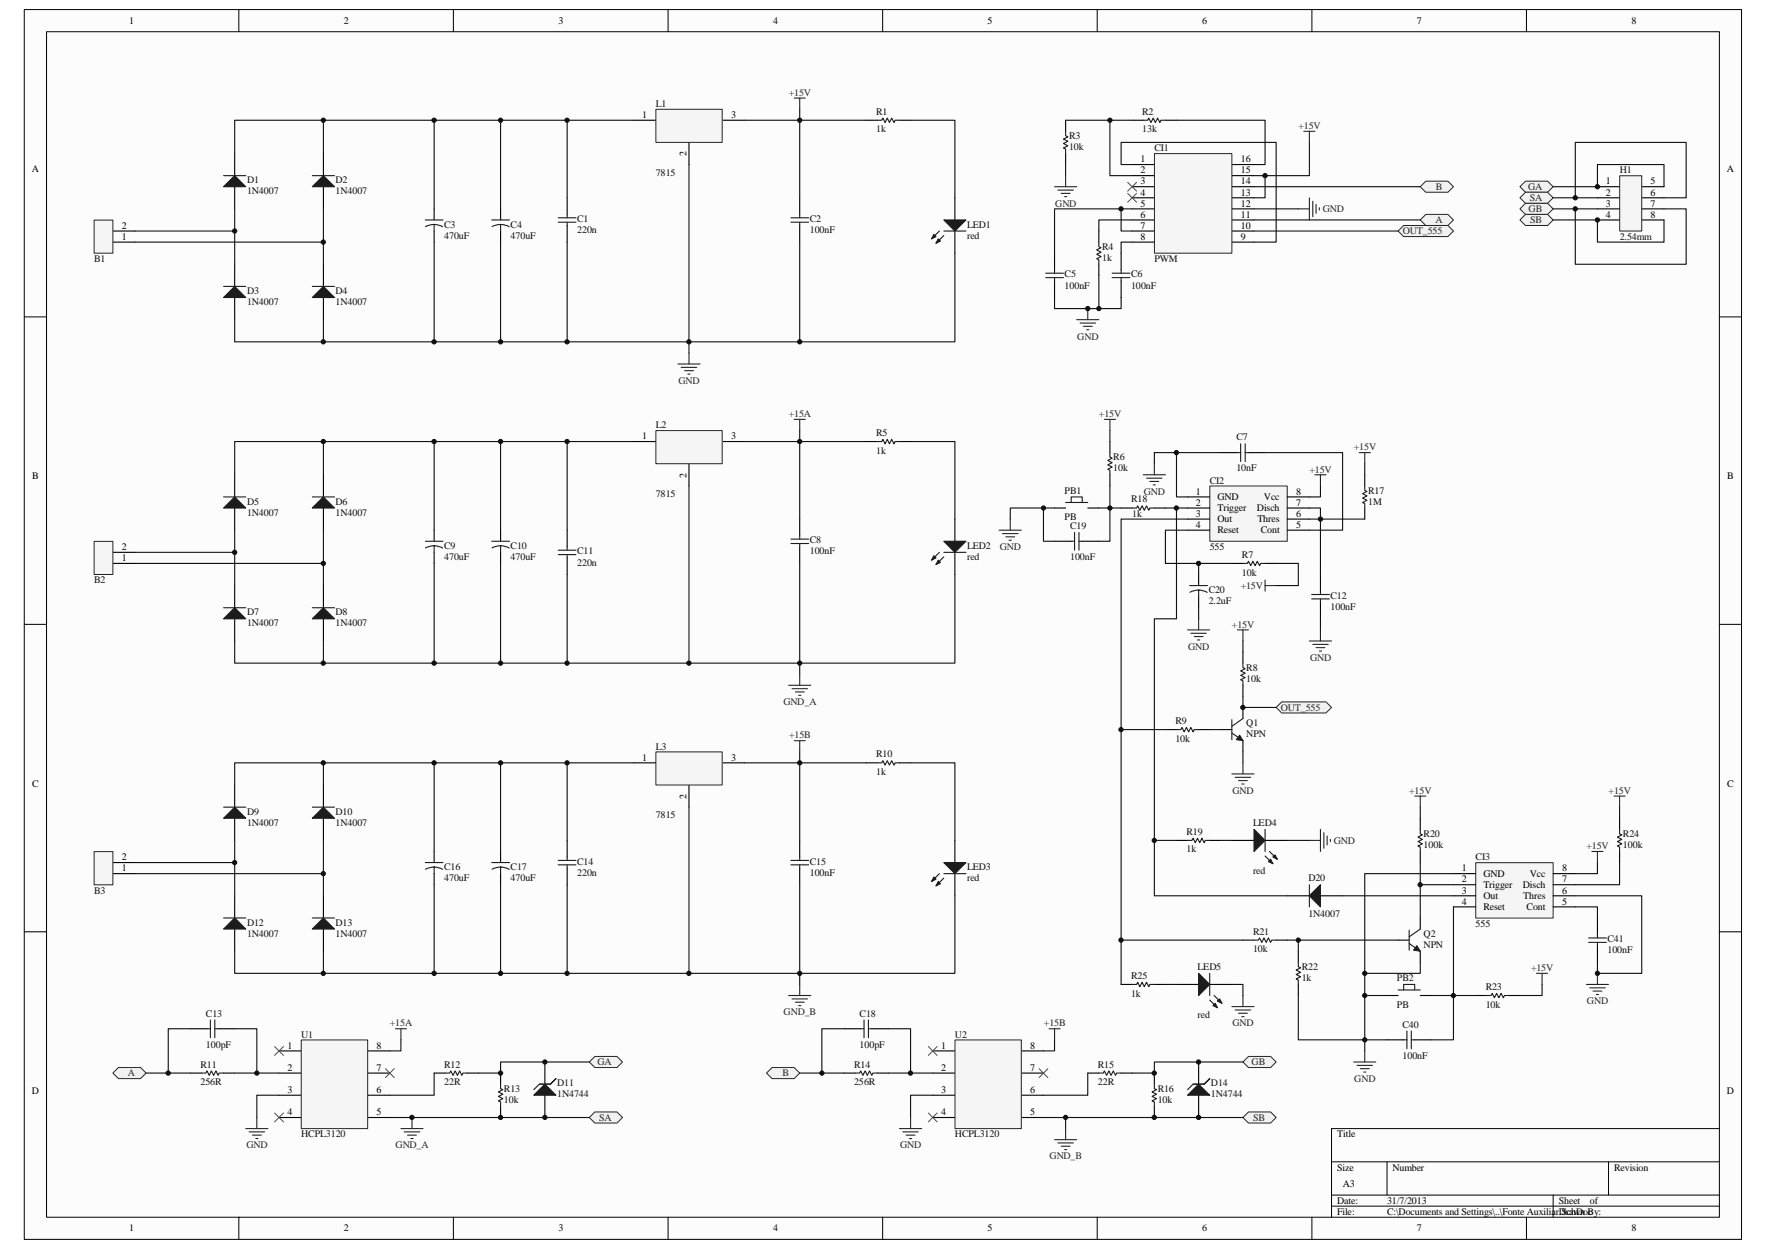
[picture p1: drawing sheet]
<svg xmlns="http://www.w3.org/2000/svg" width="297mm" height="210mm" viewBox="0 0 297 210" stroke-linecap="round" stroke-linejoin="round" font-family="sans-serif">
<path d="M4.1 1.6h288.8v206.8h-288.8z" fill="#fcfcfc"/>
<path d="M4.1 1.6h288.8v206.8h-288.8z" fill="none" stroke="#000" stroke-width=".17"/>
<path d="M7.8 5.4h281.4v199.2h-281.4z" fill="#fcfcfc"/>
<g fill="none" stroke="#000" stroke-width=".17">
<path d="M7.8 5.3h281.4v199.3h-281.4zM40.2 1.6v3.7M76.3 1.6v3.7M112.4 1.6v3.7M148.5 1.6v3.7M184.5 1.6v3.7M220.7 1.6v3.7M256.7 1.6v3.7M4.1 53.3h3.7M289.2 53.3h3.7M4.1 105h3.7M289.2 105h3.7"/>
<path d="M4.1 156.7h3.7M289.2 156.7h3.7M224 195.3h65.2M233.3 195.3v5.6M270.5 195.3v5.6M289.2 189.7h-65.2v14.9M40.2 204.6v3.8M76.3 204.6v3.8M112.4 204.6v3.8M148.5 204.6v3.8M184.5 204.6v3.8M220.7 204.6v3.8"/>
<path d="M224 200.9h65.2M224 202.8h65.2M256.7 204.6v3.8M261.2 200.9v3.7"/>
</g>
<g fill="none" stroke="#000" stroke-width=".19">
<path d="M19 38.8h3.7M39.5 25.8v3.7M39.5 31.4v3.7M54.4 25.8v3.7M54.4 31.4v3.7M19 40.7h3.7M39.5 44.4v3.8M39.5 50v3.7M54.4 44.4v3.8M54.4 50v3.7M39.5 79.8v3.7M54.4 79.8v3.7"/>
<path d="M39.5 85.4v3.7M39.5 98.4v3.8M54.4 85.4v3.7M54.4 98.4v3.8M39.5 104v3.8M54.4 104v3.8M39.5 132v3.7M39.5 137.6v3.7M54.4 132v3.7M54.4 137.6v3.7M39.5 150.6v3.7M39.5 156.2v3.7"/>
<path d="M54.4 150.6v3.7M54.4 156.2v3.7"/>
</g>
<g fill="#1c1c1c" stroke="#1c1c1c" stroke-width=".19">
<path d="M37.6 31.4l1.9-1.9 1.8 1.9z"/>
<path d="M52.5 31.4l1.9-1.9 1.9 1.9z"/>
<path d="M37.6 50l1.9-1.8 1.8 1.8z"/>
<path d="M54.4 48.2l1.9 1.8h-3.8z"/>
<path d="M37.6 85.4l1.9-1.9 1.8 1.9z"/>
<path d="M52.5 85.4l1.9-1.9 1.9 1.9z"/>
<path d="M37.6 104l1.9-1.8 1.8 1.8z"/>
<path d="M52.5 104l1.9-1.8 1.9 1.8z"/>
<path d="M37.6 137.6l1.9-1.9 1.8 1.9z"/>
<path d="M52.5 137.6l1.9-1.9 1.9 1.9z"/>
<path d="M37.6 156.2l1.9-1.9 1.8 1.9z"/>
<path d="M52.5 156.2l1.9-1.9 1.9 1.9z"/>
</g>
<path d="M37.6 29.5h3.7M52.5 29.5h3.8M37.6 48.2h3.7M52.5 48.2h3.8M37.6 83.5h3.7M52.5 83.5h3.8M37.6 102.2h3.7M52.5 102.2h3.8M37.6 135.7h3.7M52.5 135.7h3.8M37.6 154.3h3.7M52.5 154.3h3.8" fill="none" stroke="#1c1c1c" stroke-width=".19"/>
<path d="M15.9 37h3.1v5.6h-3.1z" fill="#f5f5f5"/>
<path d="M15.8 37h3.2v5.6h-3.2z" fill="none" stroke="#262626" stroke-width=".17"/>
<path d="M19 94.7h3.7M19 92.9h3.7" fill="none" stroke="#000" stroke-width=".19"/>
<path d="M15.9 91h3.1v5.6h-3.1z" fill="#f5f5f5"/>
<path d="M15.8 91h3.2v5.6h-3.2z" fill="none" stroke="#262626" stroke-width=".17"/>
<path d="M19 146.9h3.7M19 145h3.7" fill="none" stroke="#000" stroke-width=".19"/>
<path d="M15.9 143.2h3.1v5.6h-3.1z" fill="#f5f5f5"/>
<path d="M15.8 143.2h3.2v5.6h-3.2z" fill="none" stroke="#262626" stroke-width=".17"/>
<g fill="none" stroke="#0e0e0e" stroke-width=".19">
<path d="M39.5 35.1v3.7h-16.8M39.5 25.8v-5.6h14.9v5.6M39.5 38.8v5.6M54.4 35.1v5.6h-31.7M39.5 53.7v3.8h14.9v-3.8M54.4 40.7v3.7M39.5 79.8v-5.6h14.9v5.6M22.7 92.9h16.8M22.7 94.7h31.7M39.5 89.1v9.3M54.4 89.1v9.3M39.5 107.8v3.7h14.9v-3.7"/>
<path d="M39.5 132v-3.8h14.9v3.8M39.5 141.3v3.7h-16.8M39.5 159.9v3.7h14.9v-3.7M39.5 145v5.6M54.4 141.3v5.6h-31.7M54.4 146.9v3.7"/>
</g>
<g fill="none" stroke="#000" stroke-width=".19">
<path d="M73 35.1v1.9M73 38.8v1.9M84.2 35.1v1.9M84.2 38.8v1.9M106.6 20.2h3.7M115.9 23.9v3.8M121.5 20.2h3.7M73 89.1v1.9M73 92.9v1.8M84.2 89.1v1.9M84.2 92.9v1.8M73 143.2v1.8"/>
<path d="M73 146.9v1.8M84.2 143.2v1.8M84.2 146.9v1.8"/>
</g>
<g fill="none" stroke="#1c1c1c" stroke-width=".19">
<path d="M71.5 37h3M71.6 38.1l.7-.3 .8-.1 .7 .1 .7 .3M73 37.7v1.1M82.7 37h3M82.8 38.1l.6-.3 .8-.1 .8 .1 .7 .3M84.2 37.7v1.1M71.5 91h3M71.6 92.1l.7-.2 .8-.1 .7 .1 .7 .2M73 91.8v1.1M82.7 91h3M82.8 92.1l.6-.2 .8-.1 .8 .1 .7 .2M84.2 91.8v1.1"/>
<path d="M71.5 145h3M71.6 146.1l.7-.2 .8-.1 .7 .1 .7 .3M73 145.8v1.1M82.7 145h3M82.8 146.1l.6-.2 .8-.1 .8 .1 .7 .3M84.2 145.8v1.1"/>
</g>
<path d="M110.3 18.4h11.2v5.5h-11.2z" fill="#f5f5f5"/>
<path d="M110.3 18.4h11.2v5.5h-11.2z" fill="none" stroke="#262626" stroke-width=".17"/>
<path d="M106.6 74.2h3.7M115.9 78v3.7M121.5 74.2h3.7" fill="none" stroke="#000" stroke-width=".19"/>
<path d="M110.3 72.4h11.2v5.6h-11.2z" fill="#f5f5f5"/>
<path d="M110.3 72.4h11.2v5.6h-11.2z" fill="none" stroke="#262626" stroke-width=".17"/>
<path d="M106.6 128.2h3.7M115.9 132v3.7M121.5 128.2h3.7" fill="none" stroke="#000" stroke-width=".19"/>
<path d="M110.3 126.4h11.2v5.6h-11.2z" fill="#f5f5f5"/>
<path d="M110.3 126.4h11.2v5.6h-11.2z" fill="none" stroke="#262626" stroke-width=".17"/>
<g fill="none" stroke="#0e0e0e" stroke-width=".19">
<path d="M54.4 20.2h18.6v14.9M73 20.2h11.2v14.9M84.2 20.2h11.2M106.6 20.2h-11.2v13.1M115.9 27.7v29.8h-61.5M125.2 20.2h9.3v13.1M153.2 20.2h7.4v13.1M73 40.7v16.8M84.2 40.7v16.8M95.4 40.7v16.8M160.6 42.6v14.9h-26.1M54.4 74.2h52.2"/>
<path d="M73 74.2v14.9M84.2 74.2v14.9M95.4 74.2v14.9M153.2 74.2h7.4v13.1M73 94.7v16.8M95.4 96.6v14.9M115.9 81.7v29.8h-31.7v-16.8M134.5 94.7v16.8h-18.6M54.4 111.5h29.8M54.4 128.2h18.6v15M73 128.2h11.2v15M84.2 128.2h11.2"/>
<path d="M106.6 128.2h-11.2v13.1M115.9 135.7v27.9h-61.5M125.2 128.2h9.3v13.1M153.2 128.2h7.4v13.1M73 148.7v14.9M84.2 148.7v14.9M95.4 148.7v14.9M134.5 148.7v14.9h-18.6"/>
</g>
<g fill="none" stroke="#000" stroke-width=".19">
<path d="M95.4 33.3v2.7M95.4 37.9v2.8M134.5 33.3v2.7M134.5 37.9v2.8M145.7 20.2h1.9M151.3 20.2h1.9M160.6 33.3v3.7M160.6 38.8v3.8M190.4 27.7h3.8M190.4 29.5h3.8M190.4 31.4h3.8M190.4 33.3h3.8"/>
<path d="M190.4 35.1h3.8M190.4 37h3.8M190.4 38.8h3.8M207.2 27.7h3.7M207.2 29.5h3.7M207.2 31.4h3.7M207.2 33.3h3.7M207.2 35.1h3.7M207.2 37h3.7M207.2 38.8h3.7M190.4 40.7h3.8M207.2 40.7h3.7"/>
<path d="M145.7 74.2h1.9M151.3 74.2h1.9M95.4 89.1v2.8M95.4 93.8v2.8M134.5 87.3v2.8M134.5 91.9v2.8M160.6 87.3v3.7M160.6 92.9v3.7M145.7 128.2h1.9M151.3 128.2h1.9M95.4 141.3v2.8M95.4 145.9v2.8"/>
<path d="M134.5 141.3v2.8M134.5 145.9v2.8M160.6 141.3v3.7M160.6 146.9v3.7"/>
</g>
<g fill="none" stroke="#1c1c1c" stroke-width=".19">
<path d="M93.9 37.4h3M93.9 36.6h3M95.4 36v.6M95.4 37.4v.5M133 37.4h3M133 36.6h3M134.5 36v.6M134.5 37.4v.5M147.6 20.2h.7l.2-.3 .4 .7 .3-.7 .4 .7 .4-.7 .4 .7 .2-.4h.7M158 38.8l-1.3 1.4M158.7 39.6l-1.3 1.3M158.7 38.8h3.8"/>
<path d="M147.6 74.2h.7l.2-.3 .4 .7 .3-.7 .4 .7 .4-.7 .4 .7 .2-.4h.7M93.9 93.2h3M93.9 92.5h3M95.4 91.9v.6M95.4 93.2v.6M133 91.4h3M133 90.6h3M134.5 90.1v.5M134.5 91.4v.5M158 92.9l-1.3 1.3M158.7 93.6l-1.3 1.3M158.7 92.9h3.8"/>
<path d="M147.6 128.2h.7l.2-.3 .4 .7 .3-.7 .4 .7 .4-.7 .4 .7 .2-.4h.7M93.9 145.4h3M93.9 144.7h3M95.4 144.1v.6M95.4 145.4v.5M133 145.4h3M133 144.7h3M134.5 144.1v.6M134.5 145.4v.5M158 146.9l-1.3 1.3M158.7 147.6l-1.3 1.3M158.7 146.9h3.8"/>
</g>
<g fill="#1c1c1c" stroke="#1c1c1c" stroke-width=".19">
<path d="M158.7 37h3.8l-1.9 1.8z"/>
<path d="M157.8 40.2l.4 .3-.8 .4z"/>
<path d="M157.1 39.4l.3 .4-.7 .4z"/>
<path d="M158.7 91h3.8l-1.9 1.9z"/>
<path d="M157.8 94.2l.4 .4-.8 .3z"/>
<path d="M157.1 93.4l.3 .4-.7 .4z"/>
<path d="M158.7 145h3.8l-1.9 1.9z"/>
<path d="M157.8 148.2l.4 .4-.8 .3z"/>
<path d="M157.1 147.4l.3 .4-.7 .4z"/>
</g>
<path d="M194.2 25.8h13v16.8h-13z" fill="#f5f5f5"/>
<path d="M194.2 25.8h13v16.8h-13z" fill="none" stroke="#262626" stroke-width=".17"/>
<path d="M203.5 81.7h13v9.3h-13z" fill="#f5f5f5"/>
<path d="M203.5 81.7h13v9.3h-13z" fill="none" stroke="#262626" stroke-width=".17"/>
<g fill="none" stroke="#000" stroke-width=".19">
<path d="M179.2 20.2v1.9M179.2 25.8v1.9M184.8 38.8v1.9M190.4 20.2h1.9M196 20.2h1.9M184.8 44.4v1.9M199.7 83.5h3.8M199.7 85.4h3.8M199.7 87.3h3.8M199.7 89.1h3.8M216.5 83.5h3.7M216.5 85.4h3.7"/>
<path d="M216.5 87.3h3.7M216.5 89.1h3.7"/>
</g>
<path d="M179.2 22.1v.7l.4 .2-.7 .4 .7 .3-.7 .4 .7 .4-.7 .4 .3 .2v.7M192.3 20.2h.7l.2-.3 .4 .7 .4-.7 .3 .7 .4-.7 .4 .7 .2-.4h.7M184.8 40.7v.8l.4 .1-.7 .4 .7 .4-.7 .4 .7 .3-.7 .4 .3 .2v.7" fill="none" stroke="#1c1c1c" stroke-width=".19"/>
<path d="M179.2 20.2h11.2M186.7 20.2v9.3h3.7M190.4 35.1h-1.8v3.7h1.8M190.4 37h-5.6v1.8M190.4 27.7h-1.8v-3.8h26v16.8h-3.7M197.9 20.2h14.9v7.5h-1.9M210.9 29.5h1.9v3.8h-1.9" fill="none" stroke="#0e0e0e" stroke-width=".19"/>
<g fill="#f0f0f0" stroke="#262626" stroke-width=".17">
<path d="M235.2 38.8l.9-.9h7.4l1 .9-1 1h-7.4z" fill-rule="evenodd"/>
<path d="M238.9 37l.9-1h3.7l1 1-1 .9h-3.7z" fill-rule="evenodd"/>
<path d="M238.9 31.4l.9-.9h3.7l1 .9-1 .9h-3.7z" fill-rule="evenodd"/>
</g>
<g fill="none" stroke="#000" stroke-width=".19">
<path d="M177.4 42.6v2.8M177.4 47.2v2.8M188.6 42.6v2.8M188.6 47.2v2.8M186.7 74.2v1.9M186.7 79.8v1.9M205.3 76.1h2.8M210 76.1h2.8M207.2 94.7h1.9M212.8 94.7h1.8M222.1 96.6v2.8M209.1 109.6v1.9"/>
<path d="M209.1 115.2v1.9M209.1 118.9v1.9M222.1 101.2v2.8M196 122.7h1.9M201.6 122.7h1.9M205.3 122.7h1.9M209.1 124.5v1.9"/>
</g>
<g fill="none" stroke="#1c1c1c" stroke-width=".19">
<path d="M175.9 46.7h3M175.9 45.9h3M177.4 45.4v.5M177.4 46.7v.5M187.1 45.9h3M187.1 46.7h3M188.6 45.4v.5M188.6 46.7v.5M186.7 76.1v.8l.4 .1-.8 .4 .8 .4-.8 .3 .8 .4-.8 .4 .4 .2v.7M208.1 76.1h.6M208.7 74.6v3M209.4 76.1h.6"/>
<path d="M209.4 74.6v3M209.1 94.7h.7l.2-.3 .4 .7 .3-.7 .4 .7 .4-.7 .4 .7 .1-.4h.8M220.6 99.9h3M222.1 99.4v.5M209.1 111.5v.7l.3 .2-.7 .4 .7 .4-.7 .3 .7 .4-.7 .4 .4 .2v.7M220.6 100.7h3M222.1 100.7v.5M197.9 122.7h.7l.2-.4 .4 .7 .4-.7 .3 .7 .4-.7 .4 .7 .2-.3h.7M207.2 123.2l1.9 1.3M207.2 121v3.4M209.1 120.8l-1.9 1.3"/>
</g>
<g fill="none" stroke="#0e0e0e" stroke-width=".19">
<path d="M134.5 18.4v1.8h11.2M179.2 27.7v1.8M188.6 35.1h-11.2v7.5M210.9 35.1h7.5M210.9 37h28M210.9 31.4h28M210.9 38.8h24.3M220.2 23.9v5.6h-7.4M134.5 40.7v16.8h-18.6v1.8M184.8 46.3v5.6h-7.4v-1.9M188.6 50v1.9h-3.8M190.4 40.7h-1.8v1.9"/>
<path d="M145.7 74.2h-11.2v13.1M186.7 72.4v1.8M194.2 78v-1.9h3.7v7.4h1.8M197.9 76.1h7.4M212.8 76.1h13v13h-5.6M199.7 89.1h-3.7v5.6h11.2M199.7 87.3h-11.1v35.4h7.4M220.2 85.4h1.9v1.9h-1.9M222.1 81.7v1.8h-1.9M209.1 107.8v1.8M222.1 104v1.9M203.5 122.7h1.8"/>
<path d="M209.1 126.4v1.8"/>
</g>
<g fill="none" stroke="#262626" stroke-width=".19">
<path d="M133.6 16.5h1.8M134.5 16.5v1.9M177.4 31.4h3.7M177.9 32h2.6M178.5 32.5h1.5M179.1 33.1h.3M179.2 29.5v1.9M218.4 35.1h1.8M219.3 22.1h1.9M220.2 22.1v1.8M220.2 33.3v3.7M220.8 33.8v2.6"/>
<path d="M221.4 34.4v1.5M221.9 34.9v.4M115.9 59.3v1.9M181.1 53.7h3.7M181.7 54.3h2.6M182.2 54.9h1.5M182.8 55.4h.4M183 51.9v1.8M114 61.2h3.7M114.6 61.8h2.6M115.1 62.3h1.5M115.7 62.9h.4"/>
<path d="M185.8 70.5h1.8M186.7 70.5v1.9M192.3 79.8h3.7M194.2 78v1.8M221.2 79.8h1.8M222.1 79.8v1.9M192.8 80.4h2.6M193.4 80.9h1.5M194 81.5h.3M208.1 105.9h1.9M209.1 105.9v1.9M220.2 107.8h3.8"/>
<path d="M220.8 108.3h2.6M221.4 108.9h1.4M221.9 109.5h.4M222.1 105.9v1.9M207.2 130.1h3.7M207.7 130.7h2.7M208.3 131.2h1.5M208.9 131.8h.4M209.1 128.2v1.9"/>
</g>
<path d="M189.7 30.6l1.5 1.5M189.7 32.5l1.5 1.5M191.2 30.6l-1.5 1.5M191.2 32.5l-1.5 1.5" fill="none" stroke="#4c4c4c" stroke-width=".17"/>
<path d="M208.5 123.6l.6 .9-1.2-.1z" fill="#1c1c1c" stroke="#1c1c1c" stroke-width=".17"/>
<path d="M214.6 118.9l1-.9h7.4l1 .9-1 1h-7.4z" fill-rule="evenodd" fill="#f0f0f0" stroke="#262626" stroke-width=".17"/>
<path d="M209.1 117.1v1.8h5.5M134.5 126.4v1.8h11.2M160.6 150.6v13h-26.1v1.9" fill="none" stroke="#0e0e0e" stroke-width=".19"/>
<g fill="none" stroke="#262626" stroke-width=".19">
<path d="M133.6 70.5h1.8M134.5 70.5v1.9M132.6 115.2h3.8M133.2 115.8h2.6M133.8 116.3h1.5M134.3 116.9h.4M134.5 113.3v1.9M133.6 124.5h1.8M134.5 124.5v1.9M132.6 167.4h3.8M133.2 167.9h2.6M133.8 168.5h1.5"/>
<path d="M134.3 169.1h.4M134.5 165.5v1.9"/>
</g>
<path d="M46.9 176.7h3.8M61.8 176.7h3.8M46.9 180.4h3.8M46.9 184.1h3.8M46.9 187.9h3.8M61.8 180.4h3.8M61.8 184.1h3.8M61.8 187.9h3.8" fill="none" stroke="#000" stroke-width=".19"/>
<path d="M50.7 174.9h11.1v14.8h-11.1z" fill="#f5f5f5"/>
<path d="M50.7 174.8h11.1v14.9h-11.1z" fill="none" stroke="#262626" stroke-width=".17"/>
<path d="M156.9 176.7h3.7M171.8 176.7h3.7M156.9 180.4h3.7M156.9 184.1h3.7M156.9 187.9h3.7M171.8 180.4h3.7M171.8 184.1h3.7M171.8 187.9h3.7" fill="none" stroke="#000" stroke-width=".19"/>
<path d="M160.7 174.9h11.1v14.8h-11.1z" fill="#f5f5f5"/>
<path d="M160.6 174.8h11.2v14.9h-11.2z" fill="none" stroke="#262626" stroke-width=".17"/>
<g fill="none" stroke="#000" stroke-width=".19">
<path d="M32 173h2.8M36.7 173h2.8M91.6 178.5v3.8M142 173h2.8M146.6 173h2.8M201.6 178.5v3.8M32 180.4h1.9M37.6 180.4h1.9M73 180.4h1.9M78.6 180.4h1.9M84.2 180.4v1.9M84.2 186v1.9"/>
<path d="M91.6 184.1v3.8M142 180.4h1.8M147.6 180.4h1.8M183 180.4h1.8M188.6 180.4h1.8M194.2 180.4v1.9M194.2 186v1.9M201.6 184.1v3.8"/>
</g>
<g fill="none" stroke="#1c1c1c" stroke-width=".19">
<path d="M34.8 173h.6M35.4 171.5v3M36.1 173h.6M36.1 171.5v3M144.8 173h.5M145.3 171.5v3M146.1 173h.5M146.1 171.5v3M33.9 180.4h.7l.2-.4 .4 .8 .4-.8 .3 .8 .4-.8 .4 .8 .2-.4h.7M74.9 180.4h.7l.2-.4 .4 .8 .4-.8 .3 .8 .4-.8 .4 .8 .2-.4h.7M84.2 182.3v.7l.4 .2-.8 .4 .8 .4-.8 .3 .8 .4-.8 .4 .4 .2v.7M90.7 182.3h1.9h-1.9l-.9 .9"/>
<path d="M93.5 181.3l-.9 1 .9-1M143.8 180.4h.8l.2-.4 .3 .8 .4-.8 .4 .8 .4-.8 .3 .8 .2-.4h.8M184.8 180.4h.8l.2-.4 .3 .8 .4-.8 .4 .8 .4-.8 .3 .8 .2-.4h.8M194.2 182.3v.7l.3 .2-.7 .4 .7 .4-.7 .3 .7 .4-.7 .4 .4 .2v.7M200.7 182.3h1.8h-1.8l-1 .9M203.5 181.3l-1 1 1-1"/>
</g>
<g fill="none" stroke="#0e0e0e" stroke-width=".19">
<path d="M134.5 72.4v1.8h-9.3M160.6 96.6v14.9h-26.1v1.8M32 173h-3.7v7.4h3.7M39.5 173h3.7v7.4M67.4 174.8v1.9h-1.8M142 173h-3.8v7.4h3.8M149.4 173h3.8v7.4M177.4 174.8v1.9h-1.9M39.5 180.4h7.4M46.9 184.1h-3.7v3.8M73 180.4v3.7h-7.4M149.4 180.4h7.5"/>
<path d="M156.9 184.1h-3.7v3.8M179.2 187.9v1.8M183 180.4v3.7h-7.5"/>
</g>
<g fill="none" stroke="#262626" stroke-width=".19">
<path d="M66.5 173h1.9M67.4 173v1.8M176.4 173h1.9M177.4 173v1.8M41.3 189.7h3.8M41.9 190.3h2.6M42.5 190.8h1.5M43 191.4h.4M43.2 187.9v1.8M67.4 189.7h3.8M68 190.3h2.6M68.6 190.8h1.4"/>
<path d="M69.1 191.4h.4M69.3 187.9v1.8M151.3 189.7h3.7M151.8 190.3h2.6M152.4 190.8h1.5M153 191.4h.3M153.2 187.9v1.8M177.4 191.6h3.7M177.9 192.2h2.6M178.5 192.7h1.5M179.1 193.3h.3M179.2 189.7v1.9"/>
</g>
<path d="M64.8 179.7l1.5 1.5M66.3 179.7l-1.5 1.5M174.8 179.7l1.5 1.5M176.3 179.7l-1.5 1.5" fill="none" stroke="#4c4c4c" stroke-width=".17"/>
<g fill="#1c1c1c" stroke="#1c1c1c" stroke-width=".19">
<path d="M89.8 184.1l1.8-1.8 1.9 1.8z"/>
<path d="M199.7 184.1l1.9-1.8 1.9 1.8z"/>
</g>
<g fill="#f0f0f0" stroke="#262626" stroke-width=".17">
<path d="M128.9 180.4l1-.9h3.7l.9 .9-.9 .9h-3.7z" fill-rule="evenodd"/>
<path d="M19 180.4l.9-.9h3.7l1 .9-1 .9h-3.7z" fill-rule="evenodd"/>
</g>
<path d="M24.6 180.4h3.7M134.5 180.4h3.7" fill="none" stroke="#0e0e0e" stroke-width=".19"/>
<path d="M46.2 175.9l1.5 1.5M47.7 175.9l-1.5 1.5M156.1 175.9l1.5 1.5M157.6 175.9l-1.5 1.5M46.2 187.1l1.5 1.5M47.7 187.1l-1.5 1.5M156.1 187.1l1.5 1.5M157.6 187.1l-1.5 1.5" fill="none" stroke="#4c4c4c" stroke-width=".17"/>
<g fill="#f0f0f0" stroke="#262626" stroke-width=".17">
<path d="M99.1 178.5l1-.9h3.7l.9 .9-.9 1h-3.7z" fill-rule="evenodd"/>
<path d="M99.1 187.9l1-1h3.7l.9 1-.9 .9h-3.7z" fill-rule="evenodd"/>
<path d="M209.1 178.5l.9-.9h3.7l.9 .9-.9 1h-3.7z" fill-rule="evenodd"/>
<path d="M209.1 187.9l.9-1h3.7l.9 1-.9 .9h-3.7z" fill-rule="evenodd"/>
</g>
<path d="M177.4 85.4h-7.5v1.9M99.1 178.5h-14.9v1.9h-3.7M209.1 178.5h-14.9v1.9h-3.8M65.6 187.9h33.5M175.5 187.9h33.6" fill="none" stroke="#0e0e0e" stroke-width=".19"/>
<path d="M177.4 85.4h1.8M183 85.4h1.8" fill="none" stroke="#000" stroke-width=".19"/>
<path d="M179.2 84.5h3.8M180.2 84.5v-1h1.8v1" fill="none" stroke="#1c1c1c" stroke-width=".19"/>
<path d="M168.1 89.1h3.7M168.6 89.7h2.6M169.2 90.3h1.5M169.7 90.8h.4M169.9 87.3v1.8" fill="none" stroke="#262626" stroke-width=".19"/>
<g fill="#f0f0f0" stroke="#262626" stroke-width=".17">
<path d="M255.6 31.4l1-.9h3.7l.9 .9-.9 .9h-3.7z" fill-rule="evenodd"/>
<path d="M255.6 33.3l1-1h3.7l.9 1-.9 .9h-3.7z" fill-rule="evenodd"/>
<path d="M255.6 35.1l1-.9h3.7l.9 .9-.9 .9h-3.7z" fill-rule="evenodd"/>
<path d="M255.6 37l1-1h3.7l.9 1-.9 .9h-3.7z" fill-rule="evenodd"/>
</g>
<path d="M268.7 31.4h3.7M268.7 33.3h3.7M268.7 35.1h3.7M268.7 37h3.7M276.1 31.4h3.8M276.1 33.3h3.8M276.1 35.1h3.8M276.1 37h3.8" fill="none" stroke="#000" stroke-width=".19"/>
<path d="M272.5 29.6h3.6v9.2h-3.6z" fill="#f5f5f5"/>
<path d="M272.4 29.5h3.7v9.3h-3.7z" fill="none" stroke="#262626" stroke-width=".17"/>
<path d="M261.2 31.4h7.5v-3.7h11.2v3.7M261.2 37h7.5v3.7h11.2v-3.7M261.2 33.3h7.5M261.2 35.1h7.5M265 35.1v9.3h18.6v-9.3h-3.7M265 33.3v-9.4h18.6v9.4h-3.7" fill="none" stroke="#0e0e0e" stroke-width=".19"/>
<path d="M248.2 145.1h13v9.2h-13z" fill="#f5f5f5"/>
<path d="M248.2 145h13v9.3h-13z" fill="none" stroke="#262626" stroke-width=".17"/>
<g fill="none" stroke="#000" stroke-width=".19">
<path d="M229.5 79.8v1.9M177.4 91h2.8M182 91h2.8M188.6 85.4h1.8M194.2 85.4h1.8M201.6 96.6v1.8M229.5 85.4v1.9M201.6 100.3v1.9M238.9 137.6v1.8M272.4 137.6v1.8M197.9 141.3h1.8M203.5 141.3h1.8"/>
<path d="M207.2 141.3h3.7M209.1 158.1h1.8M212.8 141.3h3.7M214.6 158.1h1.9M216.5 150.6h3.7M218.4 159.9v1.9M222.1 150.6h3.7M235.2 158.1h1.8M238.9 143.2v1.8M238.9 154.3v1.9M238.9 159.9v1.9M244.5 146.9h3.7"/>
<path d="M244.5 148.7h3.7M244.5 150.6h3.7M244.5 152.5h3.7M261.2 146.9h3.8M261.2 148.7h3.8M261.2 150.6h3.8M261.2 152.5h3.8M268.7 154.3v2.8M268.7 159v2.8M272.4 143.2v1.8M188.6 165.5h1.8M194.2 165.5h1.8"/>
<path d="M197.9 165.5h3.7M203.5 165.5h3.7M218.4 165.5v1.9M233.3 167.4h1.9M233.3 174.8h2.8M238 174.8h2.7M238.9 167.4h1.8M248.2 167.4h1.9M253.8 167.4h1.8"/>
</g>
<g fill="none" stroke="#1c1c1c" stroke-width=".19">
<path d="M180.2 91h.5M180.7 89.5v3M181.5 89.5v3M181.5 91h.5M190.4 85.4h.8l.2-.4 .3 .8 .4-.8 .4 .8 .3-.8 .4 .8 .2-.4h.8M200.1 98.4h3M200.1 99.6l.7-.3 .8-.1 .8 .1 .6 .3M201.6 99.2v1.1M229.5 81.7v.7l.4 .2-.7 .4 .7 .4-.7 .3 .7 .4-.7 .4 .3 .2v.7M212.8 139.4v3.8M238.9 139.4v.8l.3 .2-.7 .3 .7 .4-.7 .4 .7 .4-.7 .3 .4 .2v.8M272.4 139.4v.8l.4 .2-.7 .3 .7 .4-.7 .4 .7 .4-.7 .3 .3 .2v.8"/>
<path d="M199.7 141.3h.8l.2-.4 .3 .8 .4-.8 .4 .8 .4-.8 .3 .8 .2-.4h.8M210.9 158.1h.8l.2-.4 .3 .7 .4-.7 .4 .7 .3-.7 .4 .7 .2-.3h.7M212.8 143.9l1.3 1.3M213.5 143.2l1.3 1.3M220.2 148.7v3.8M237 158.6l1.9 1.3M237 156.4v3.3M238.9 156.2l-1.9 1.3M267.2 157.7h3M267.2 158.4h3M268.7 157.1v.6M268.7 158.4v.6"/>
<path d="M190.4 165.5h.8l.2-.4 .3 .8 .4-.8 .4 .8 .3-.8 .4 .8 .2-.4h.8M203.5 168.1l1.3 1.3M203.5 163.6v3.8M204.2 167.4l1.3 1.3M218.4 161.8v.7l.4 .2-.8 .4 .8 .4-.8 .3 .8 .4-.8 .4 .4 .2v.7M235.2 166.4h3.7M236.1 166.4v-.9h1.9v.9M236.1 174.8h.5M236.6 173.3v3M237.4 173.3v3M237.4 174.8h.6M250.1 167.4h.7l.2-.4 .4 .7 .3-.7 .4 .7 .4-.7 .4 .7 .1-.3h.8"/>
</g>
<g fill="none" stroke="#0e0e0e" stroke-width=".19">
<path d="M229.5 78v1.8M175.5 85.4v5.6h1.9M186.7 81.7v3.7h-1.9M188.6 85.4h-1.9v5.6h-1.9M196 85.4h3.7M197.9 85.4v18.6h-3.7v46.6h22.3M201.6 94.7v1.9M214.6 94.7h3.8v3.7h-3.8M229.5 87.3h-7.4v9.3M201.6 102.2v1.8M188.6 122.7v35.4h20.5M238.9 135.7v1.9"/>
<path d="M272.4 135.7v1.9M188.6 158.1v7.4M194.2 141.3h3.7M205.3 141.3h1.9M216.5 158.1h1.9v1.8M216.5 141.3h3.7M218.4 158.1h16.8M225.8 150.6h18.7M238.9 145v3.7h5.6M238.9 148.7v5.6M244.5 146.9h-15v16.7M244.5 152.5v14.9h3.7"/>
<path d="M265 150.6h11.1v13h-7.4v-1.8M265 152.5h3.7v1.8M268.7 145v1.9h-3.7M272.4 145v3.7h-7.4M196 165.5h1.9M207.2 165.5h1.9v1.9M218.4 167.4v7.4h11.1v1.9M233.3 167.4h-3.8v7.4h3.8M238.9 161.8v1.8h-9.4v3.8M240.7 167.4h3.8v7.4h-3.8M259.4 165.5v1.9h-3.8"/>
</g>
<g fill="none" stroke="#262626" stroke-width=".19">
<path d="M228.6 76.1h1.9M229.5 76.1v1.9M212.8 98.4h1.8M212.8 97.5v1.9M199.7 105.9h3.8M200.3 106.5h2.6M200.9 107h1.5M201.4 107.6h.4M201.6 104v1.9M222.1 139.4v3.8M222.7 140v2.6M238 133.8h1.8"/>
<path d="M238.9 133.8v1.9M271.5 133.8h1.8M272.4 133.8v1.9M220.2 141.3h1.9M223.2 140.5v1.5M223.8 141.1v.4M267.8 143.2h1.8M268.7 143.2v1.8M207.2 169.2h3.7M207.7 169.8h2.7M208.3 170.3h1.5M208.9 170.9h.4"/>
<path d="M209.1 167.4v1.8M227.7 178.5h3.7M228.3 179.1h2.6M228.8 179.7h1.5M229.5 176.7v1.8M258.4 163.6h1.9M259.4 163.6v1.9M266.8 165.5h3.7M267.4 166.1h2.6M267.9 166.6h1.5M268.5 167.2h.4M268.7 163.6v1.9"/>
<path d="M229.4 180.2h.3"/>
</g>
<path d="M238.3 159l.6 .9-1.1-.2z" fill="#1c1c1c" stroke="#1c1c1c" stroke-width=".17"/>
<g fill="#1c1c1c" stroke="#1c1c1c" stroke-width=".19">
<path d="M220.2 150.6l1.9-1.9v3.8z"/>
<path d="M210.9 139.4l1.9 1.9-1.9 1.9z"/>
<path d="M214.1 144.1l.4-.4 .3 .8z"/>
<path d="M213.3 144.8l.4-.3 .4 .7z"/>
<path d="M201.6 163.6l1.9 1.9-1.9 1.9z"/>
<path d="M204.8 168.3l.3-.4 .4 .8z"/>
<path d="M204 169.1l.4-.4 .4 .7z"/>
</g>
<g fill="#0e0e0e" stroke="#0e0e0e" stroke-width=".17">
<circle cx="28.3" cy="180.4" r=".36"/>
<circle cx="39.5" cy="145" r=".36"/>
<circle cx="39.5" cy="92.9" r=".36"/>
<circle cx="39.5" cy="38.8" r=".36"/>
<circle cx="43.2" cy="180.4" r=".36"/>
<circle cx="54.4" cy="163.6" r=".36"/>
<circle cx="54.4" cy="146.9" r=".36"/>
<circle cx="54.4" cy="128.2" r=".36"/>
<circle cx="54.4" cy="111.5" r=".36"/>
<circle cx="54.4" cy="94.7" r=".36"/>
<circle cx="54.4" cy="74.2" r=".36"/>
<circle cx="54.4" cy="57.5" r=".36"/>
<circle cx="54.4" cy="40.7" r=".36"/>
<circle cx="54.4" cy="20.2" r=".36"/>
<circle cx="69.3" cy="187.9" r=".37"/>
<circle cx="73" cy="163.6" r=".36"/>
<circle cx="73" cy="128.2" r=".36"/>
<circle cx="73" cy="111.5" r=".36"/>
<circle cx="73" cy="74.2" r=".36"/>
<circle cx="73" cy="57.5" r=".36"/>
<circle cx="73" cy="20.2" r=".36"/>
<circle cx="84.2" cy="187.9" r=".36"/>
<circle cx="84.2" cy="180.4" r=".36"/>
<circle cx="84.2" cy="163.6" r=".36"/>
<circle cx="84.2" cy="128.2" r=".36"/>
<circle cx="84.2" cy="111.5" r=".36"/>
<circle cx="84.2" cy="74.2" r=".36"/>
<circle cx="84.2" cy="57.5" r=".36"/>
<circle cx="84.2" cy="20.2" r=".36"/>
<circle cx="91.6" cy="187.9" r=".36"/>
<circle cx="91.6" cy="178.5" r=".36"/>
<circle cx="95.4" cy="163.6" r=".36"/>
<circle cx="95.4" cy="128.2" r=".36"/>
<circle cx="95.4" cy="111.5" r=".36"/>
<circle cx="95.4" cy="74.2" r=".36"/>
<circle cx="95.4" cy="57.5" r=".36"/>
<circle cx="95.4" cy="20.2" r=".36"/>
<circle cx="115.9" cy="163.6" r=".36"/>
<circle cx="115.9" cy="111.5" r=".37"/>
<circle cx="115.9" cy="57.5" r=".37"/>
<circle cx="134.5" cy="163.6" r=".36"/>
<circle cx="134.5" cy="128.2" r=".36"/>
<circle cx="134.5" cy="111.5" r=".36"/>
<circle cx="134.5" cy="74.2" r=".36"/>
<circle cx="134.5" cy="57.5" r=".36"/>
<circle cx="134.5" cy="20.2" r=".36"/>
<circle cx="138.2" cy="180.4" r=".36"/>
<circle cx="153.1" cy="180.4" r=".36"/>
<circle cx="175.5" cy="85.4" r=".36"/>
<circle cx="179.2" cy="187.9" r=".36"/>
<circle cx="183" cy="51.9" r=".36"/>
<circle cx="184.8" cy="51.9" r=".36"/>
<circle cx="186.7" cy="85.4" r=".36"/>
<circle cx="186.7" cy="20.2" r=".36"/>
<circle cx="188.6" cy="158.1" r=".36"/>
<circle cx="188.6" cy="122.7" r=".36"/>
<circle cx="188.6" cy="35.1" r=".36"/>
<circle cx="194.1" cy="187.9" r=".36"/>
<circle cx="194.1" cy="180.4" r=".36"/>
<circle cx="194.1" cy="141.3" r=".36"/>
<circle cx="197.9" cy="85.4" r=".36"/>
<circle cx="197.9" cy="76.1" r=".36"/>
<circle cx="201.6" cy="187.9" r=".37"/>
<circle cx="201.6" cy="178.5" r=".37"/>
<circle cx="201.6" cy="94.7" r=".37"/>
<circle cx="209.1" cy="118.9" r=".36"/>
<circle cx="212.8" cy="29.5" r=".36"/>
<circle cx="218.4" cy="158.1" r=".36"/>
<circle cx="222.1" cy="87.3" r=".36"/>
<circle cx="229.6" cy="174.8" r=".36"/>
<circle cx="229.6" cy="167.4" r=".36"/>
<circle cx="229.6" cy="163.6" r=".36"/>
<circle cx="238.9" cy="148.7" r=".36"/>
<circle cx="244.5" cy="167.4" r=".36"/>
<circle cx="265" cy="35.1" r=".36"/>
<circle cx="265" cy="33.3" r=".36"/>
<circle cx="268.7" cy="163.6" r=".36"/>
<circle cx="268.7" cy="37" r=".36"/>
<circle cx="268.7" cy="31.4" r=".36"/>
</g>
<g font-size="1.7">
<text x="21.7" y="4">1</text>
<text x="57.8" y="4">2</text>
<text x="93.9" y="4">3</text>
<text x="130" y="4">4</text>
<text x="166.1" y="4">5</text>
<text x="202.2" y="4">6</text>
<text x="238.3" y="4">7</text>
<text x="274.4" y="4">8</text>
<text x="108" y="19.8">1</text>
<text x="123" y="19.8">3</text>
<text x="5.4" y="28.9">A</text>
<text x="115.5" y="26.3" transform="rotate(-90 115.5 26.3)">2</text>
<text x="191.9" y="27.3">1</text>
<text x="191.9" y="29.1">2</text>
<text x="208.7" y="27.3">16</text>
<text x="208.7" y="29.1">15</text>
<text x="290.5" y="28.9">A</text>
<text x="191.9" y="31">3</text>
<text x="191.9" y="32.9">4</text>
<text x="191.9" y="34.7">5</text>
<text x="208.7" y="32.9">13</text>
<text x="208.7" y="34.7">12</text>
<text x="208.7" y="31">14</text>
<text x="270.1" y="31">1</text>
<text x="270.1" y="32.9">2</text>
<text x="270.1" y="34.7">3</text>
<text x="277.6" y="31">5</text>
<text x="277.6" y="32.9">6</text>
<text x="277.6" y="34.7">7</text>
<text x="20.5" y="40.3">1</text>
<text x="20.5" y="38.5">2</text>
<text x="191.9" y="36.6">6</text>
<text x="191.9" y="38.5">7</text>
<text x="191.9" y="40.3">8</text>
<text x="208.7" y="40.3">9</text>
<text x="208.7" y="36.6">11</text>
<text x="208.7" y="38.5">10</text>
<text x="270.1" y="36.6">4</text>
<text x="277.6" y="36.6">8</text>
<text x="108" y="73.9">1</text>
<text x="123" y="73.9">3</text>
<text x="5.4" y="80.6">B</text>
<text x="115.5" y="80.3" transform="rotate(-90 115.5 80.3)">2</text>
<text x="201.2" y="83.2">1</text>
<text x="218" y="83.2">8</text>
<text x="290.5" y="80.6">B</text>
<text x="201.2" y="85">2</text>
<text x="201.2" y="86.9">3</text>
<text x="201.2" y="88.8">4</text>
<text x="204.8" y="84.1">GND</text>
<text x="204.8" y="86">Trigger</text>
<text x="204.8" y="87.8">Out</text>
<text x="204.8" y="89.7">Reset</text>
<text x="211.4" y="86">Disch</text>
<text x="211.5" y="87.8">Thres</text>
<text x="212" y="89.7">Cont</text>
<text x="212.6" y="84.1">Vcc</text>
<text x="218" y="88.8">5</text>
<text x="218" y="85">7</text>
<text x="218" y="86.9">6</text>
<text x="20.5" y="94.3">1</text>
<text x="20.5" y="92.5">2</text>
<text x="108" y="127.9">1</text>
<text x="123" y="127.9">3</text>
<text x="5.4" y="132.3">C</text>
<text x="115.5" y="134.3" transform="rotate(-90 115.5 134.3)">2</text>
<text x="290.5" y="132.3">C</text>
<text x="20.5" y="146.5">1</text>
<text x="20.5" y="144.6">2</text>
<text x="245.9" y="146.5">1</text>
<text x="245.9" y="148.4">2</text>
<text x="249.5" y="147.4">GND</text>
<text x="249.5" y="149.3">Trigger</text>
<text x="256.1" y="149.3">Disch</text>
<text x="257.3" y="147.4">Vcc</text>
<text x="262.7" y="148.4">7</text>
<text x="262.7" y="146.5">8</text>
<text x="245.9" y="150.2">3</text>
<text x="245.9" y="152.1">4</text>
<text x="249.5" y="151.2">Out</text>
<text x="249.5" y="153">Reset</text>
<text x="256.2" y="151.2">Thres</text>
<text x="256.8" y="153">Cont</text>
<text x="262.7" y="152.1">5</text>
<text x="262.7" y="150.2">6</text>
<text x="48.4" y="176.3">1</text>
<text x="63.3" y="176.3">8</text>
<text x="158.3" y="176.3">1</text>
<text x="173.3" y="176.3">8</text>
<text x="5.4" y="184">D</text>
<text x="48.4" y="180">2</text>
<text x="48.4" y="183.7">3</text>
<text x="63.3" y="183.7">6</text>
<text x="63.3" y="180">7</text>
<text x="158.3" y="180">2</text>
<text x="158.3" y="183.7">3</text>
<text x="173.3" y="183.7">6</text>
<text x="173.3" y="180">7</text>
<text x="290.5" y="184">D</text>
<text x="48.4" y="187.5">4</text>
<text x="63.3" y="187.5">5</text>
<text x="158.3" y="187.5">4</text>
<text x="173.3" y="187.5">5</text>
<text x="224.9" y="191.2">Title</text>
<text x="224.9" y="196.8">Size</text>
<text x="234.2" y="196.8">Number</text>
<text x="271.5" y="196.8">Revision</text>
<text x="224.9" y="202.4">Date:</text>
<text x="225.8" y="199.6">A3</text>
<text x="233.3" y="202.4">31/7/2013</text>
<text x="262.2" y="202.4">Sheet</text>
<text x="267.4" y="202.4">of</text>
<text x="21.7" y="207">1</text>
<text x="57.8" y="207">2</text>
<text x="93.9" y="207">3</text>
<text x="130" y="207">4</text>
<text x="166.1" y="207">5</text>
<text x="202.2" y="207">6</text>
<text x="224.9" y="204.2">File:</text>
<text x="233.3" y="204.2">C:\Documents and Settings\..\Fonte Auxiliar.SchDoc</text>
<text x="238.3" y="207">7</text>
<text x="262.2" y="204.2">Drawn By:</text>
<text x="274.4" y="207">8</text>
</g>
<g font-size="1.7" fill="#0e0e0e">
<text x="110.3" y="18">L1</text>
<text x="147.4" y="19.3">R1</text>
<text x="147.4" y="22.2">1k</text>
<text x="179.8" y="23.4">R3</text>
<text x="192.1" y="19.3">R2</text>
<text x="192.1" y="22.2">13k</text>
<text x="110.3" y="29.5">7815</text>
<text x="179.8" y="25.2">10k</text>
<text x="194.2" y="25.4">CI1</text>
<text x="272.4" y="29.1">H1</text>
<text x="41.5" y="30.8">D1</text>
<text x="41.5" y="32.7">1N4007</text>
<text x="56.4" y="30.8">D2</text>
<text x="56.4" y="32.7">1N4007</text>
<text x="74.7" y="38.3">C3</text>
<text x="74.7" y="40.1">470uF</text>
<text x="85.9" y="38.3">C4</text>
<text x="85.9" y="40.1">470uF</text>
<text x="97.1" y="37.3">C1</text>
<text x="97.1" y="39.2">220n</text>
<text x="136.2" y="37.3">C2</text>
<text x="136.2" y="39.2">100nF</text>
<text x="162.7" y="38.3">LED1</text>
<text x="162.7" y="40.1">red</text>
<text x="185.4" y="42">R4</text>
<text x="272.4" y="40.3">2.54mm</text>
<text x="15.8" y="44">B1</text>
<text x="179.1" y="46.7">C5</text>
<text x="185.4" y="43.9">1k</text>
<text x="190.2" y="46.7">C6</text>
<text x="194.2" y="44">PWM</text>
<text x="41.5" y="49.4">D3</text>
<text x="41.5" y="51.3">1N4007</text>
<text x="56.4" y="49.4">D4</text>
<text x="56.4" y="51.3">1N4007</text>
<text x="179.1" y="48.5">100nF</text>
<text x="190.2" y="48.5">100nF</text>
<text x="110.3" y="72">L2</text>
<text x="147.4" y="73.3">R5</text>
<text x="147.4" y="76.3">1k</text>
<text x="187.3" y="77.4">R6</text>
<text x="208" y="74">C7</text>
<text x="110.3" y="83.5">7815</text>
<text x="179.1" y="83">PB1</text>
<text x="187.3" y="79.2">10k</text>
<text x="203.5" y="81.3">CI2</text>
<text x="208" y="79.2">10nF</text>
<text x="230.1" y="83">R17</text>
<text x="41.5" y="84.8">D5</text>
<text x="41.5" y="86.7">1N4007</text>
<text x="56.4" y="84.8">D6</text>
<text x="56.4" y="86.7">1N4007</text>
<text x="179.1" y="87.4">PB</text>
<text x="180" y="88.9">C19</text>
<text x="190.2" y="84.5">R18</text>
<text x="190.4" y="86.9">1k</text>
<text x="230.1" y="84.8">1M</text>
<text x="74.7" y="92.3">C9</text>
<text x="74.7" y="94.1">470uF</text>
<text x="85.9" y="92.3">C10</text>
<text x="85.9" y="94.1">470uF</text>
<text x="97.1" y="93.2">C11</text>
<text x="97.1" y="95.1">220n</text>
<text x="136.2" y="91.4">C8</text>
<text x="136.2" y="93.2">100nF</text>
<text x="162.7" y="92.3">LED2</text>
<text x="162.7" y="94.1">red</text>
<text x="180" y="94.1">100nF</text>
<text x="203.5" y="92.5">555</text>
<text x="208.9" y="93.8">R7</text>
<text x="15.8" y="98.1">B2</text>
<text x="203.3" y="99.7">C20</text>
<text x="203.3" y="101.6">2.2uF</text>
<text x="208.9" y="96.8">10k</text>
<text x="223.8" y="100.7">C12</text>
<text x="41.5" y="103.5">D7</text>
<text x="41.5" y="105.3">1N4007</text>
<text x="56.4" y="103.5">D8</text>
<text x="56.4" y="105.3">1N4007</text>
<text x="223.8" y="102.5">100nF</text>
<text x="209.6" y="112.8">R8</text>
<text x="209.6" y="114.6">10k</text>
<text x="197.7" y="121.7">R9</text>
<text x="197.7" y="124.7">10k</text>
<text x="209.6" y="122.1">Q1</text>
<text x="209.6" y="124">NPN</text>
<text x="110.3" y="126">L3</text>
<text x="147.4" y="127.3">R10</text>
<text x="147.4" y="130.3">1k</text>
<text x="41.5" y="137">D9</text>
<text x="56.4" y="137">D10</text>
<text x="110.3" y="137.6">7815</text>
<text x="41.5" y="138.9">1N4007</text>
<text x="56.4" y="138.9">1N4007</text>
<text x="199.6" y="140.4">R19</text>
<text x="199.6" y="143.3">1k</text>
<text x="210.8" y="138.9">LED4</text>
<text x="239.5" y="140.7">R20</text>
<text x="239.5" y="142.6">100k</text>
<text x="273" y="140.7">R24</text>
<text x="273" y="142.6">100k</text>
<text x="74.7" y="146.3">C16</text>
<text x="74.7" y="148.2">470uF</text>
<text x="85.9" y="146.3">C17</text>
<text x="85.9" y="148.2">470uF</text>
<text x="97.1" y="145.4">C14</text>
<text x="97.1" y="147.2">220n</text>
<text x="136.2" y="145.4">C15</text>
<text x="136.2" y="147.2">100nF</text>
<text x="162.7" y="146.3">LED3</text>
<text x="162.7" y="148.2">red</text>
<text x="210.8" y="146.9">red</text>
<text x="220.1" y="148.2">D20</text>
<text x="248.2" y="144.6">CI3</text>
<text x="15.8" y="150.2">B3</text>
<text x="41.5" y="155.6">D12</text>
<text x="56.4" y="155.6">D13</text>
<text x="220.1" y="154.1">1N4007</text>
<text x="248.2" y="155.8">555</text>
<text x="41.5" y="157.5">1N4007</text>
<text x="56.4" y="157.5">1N4007</text>
<text x="210.8" y="157.1">R21</text>
<text x="210.8" y="160.1">10k</text>
<text x="239.5" y="157.5">Q2</text>
<text x="239.5" y="159.3">NPN</text>
<text x="270.4" y="158.4">C41</text>
<text x="270.4" y="160.3">100nF</text>
<text x="190.2" y="164.6">R25</text>
<text x="190.2" y="167.5">1k</text>
<text x="201.4" y="163.1">LED5</text>
<text x="218.9" y="163.1">R22</text>
<text x="218.9" y="164.9">1k</text>
<text x="235" y="164.9">PB2</text>
<text x="249.9" y="166.4">R23</text>
<text x="34.6" y="170.9">C13</text>
<text x="144.6" y="170.9">C18</text>
<text x="201.4" y="171.1">red</text>
<text x="235" y="169.4">PB</text>
<text x="235.9" y="172.8">C40</text>
<text x="249.9" y="169.4">10k</text>
<text x="33.7" y="179.5">R11</text>
<text x="34.6" y="176.1">100pF</text>
<text x="50.7" y="174.4">U1</text>
<text x="74.7" y="179.5">R12</text>
<text x="143.7" y="179.5">R14</text>
<text x="144.6" y="176.1">100pF</text>
<text x="160.6" y="174.4">U2</text>
<text x="184.7" y="179.5">R15</text>
<text x="235.9" y="178">100nF</text>
<text x="33.7" y="182.4">256R</text>
<text x="74.7" y="182.4">22R</text>
<text x="84.8" y="183.6">R13</text>
<text x="84.8" y="185.4">10k</text>
<text x="93.7" y="182.6">D11</text>
<text x="93.7" y="184.5">1N4744</text>
<text x="143.7" y="182.4">256R</text>
<text x="184.7" y="182.4">22R</text>
<text x="194.7" y="183.6">R16</text>
<text x="194.7" y="185.4">10k</text>
<text x="203.7" y="182.6">D14</text>
<text x="203.7" y="184.5">1N4744</text>
<text x="50.7" y="191.2">HCPL3120</text>
<text x="160.6" y="191.2">HCPL3120</text>
</g>
<g font-size="1.7" fill="#262626">
<text x="132.7" y="16.1">+15V</text>
<text x="218.4" y="21.7">+15V</text>
<text x="177.5" y="34.7">GND</text>
<text x="222.5" y="35.7">GND</text>
<text x="241.5" y="31.9">B</text>
<text x="257" y="31.9">GA</text>
<text x="257.1" y="35.7">GB</text>
<text x="257.3" y="33.8">SA</text>
<text x="235.9" y="39.4">OUT_555</text>
<text x="241.4" y="37.5">A</text>
<text x="257.4" y="37.5">SB</text>
<text x="181.2" y="57.1">GND</text>
<text x="114.1" y="64.5">GND</text>
<text x="132.7" y="70.1">+15A</text>
<text x="184.8" y="70.1">+15V</text>
<text x="227.7" y="75.7">+15V</text>
<text x="192.4" y="83.2">GND</text>
<text x="220.3" y="79.4">+15V</text>
<text x="168.2" y="92.5">GND</text>
<text x="208.7" y="99">+15V</text>
<text x="207.2" y="105.5">+15V</text>
<text x="199.9" y="109.2">GND</text>
<text x="220.3" y="111.1">GND</text>
<text x="131.8" y="118.6">GND_A</text>
<text x="215.5" y="119.5">OUT_555</text>
<text x="132.7" y="124.1">+15B</text>
<text x="207.3" y="133.5">GND</text>
<text x="237" y="133.5">+15V</text>
<text x="270.6" y="133.5">+15V</text>
<text x="224.3" y="141.8">GND</text>
<text x="266.8" y="142.8">+15V</text>
<text x="257.5" y="163.3">+15V</text>
<text x="65.6" y="172.6">+15A</text>
<text x="131.8" y="170.7">GND_B</text>
<text x="175.6" y="172.6">+15B</text>
<text x="207.3" y="172.6">GND</text>
<text x="266.9" y="168.8">GND</text>
<text x="100.5" y="179.1">GA</text>
<text x="210.5" y="179.1">GB</text>
<text x="21.5" y="181">A</text>
<text x="131.6" y="181">B</text>
<text x="227.8" y="181.9">GND</text>
<text x="100.8" y="188.4">SA</text>
<text x="210.8" y="188.4">SB</text>
<text x="41.4" y="193.1">GND</text>
<text x="66.5" y="193.1">GND_A</text>
<text x="151.4" y="193.1">GND</text>
<text x="176.5" y="194.9">GND_B</text>
</g>
</svg>
